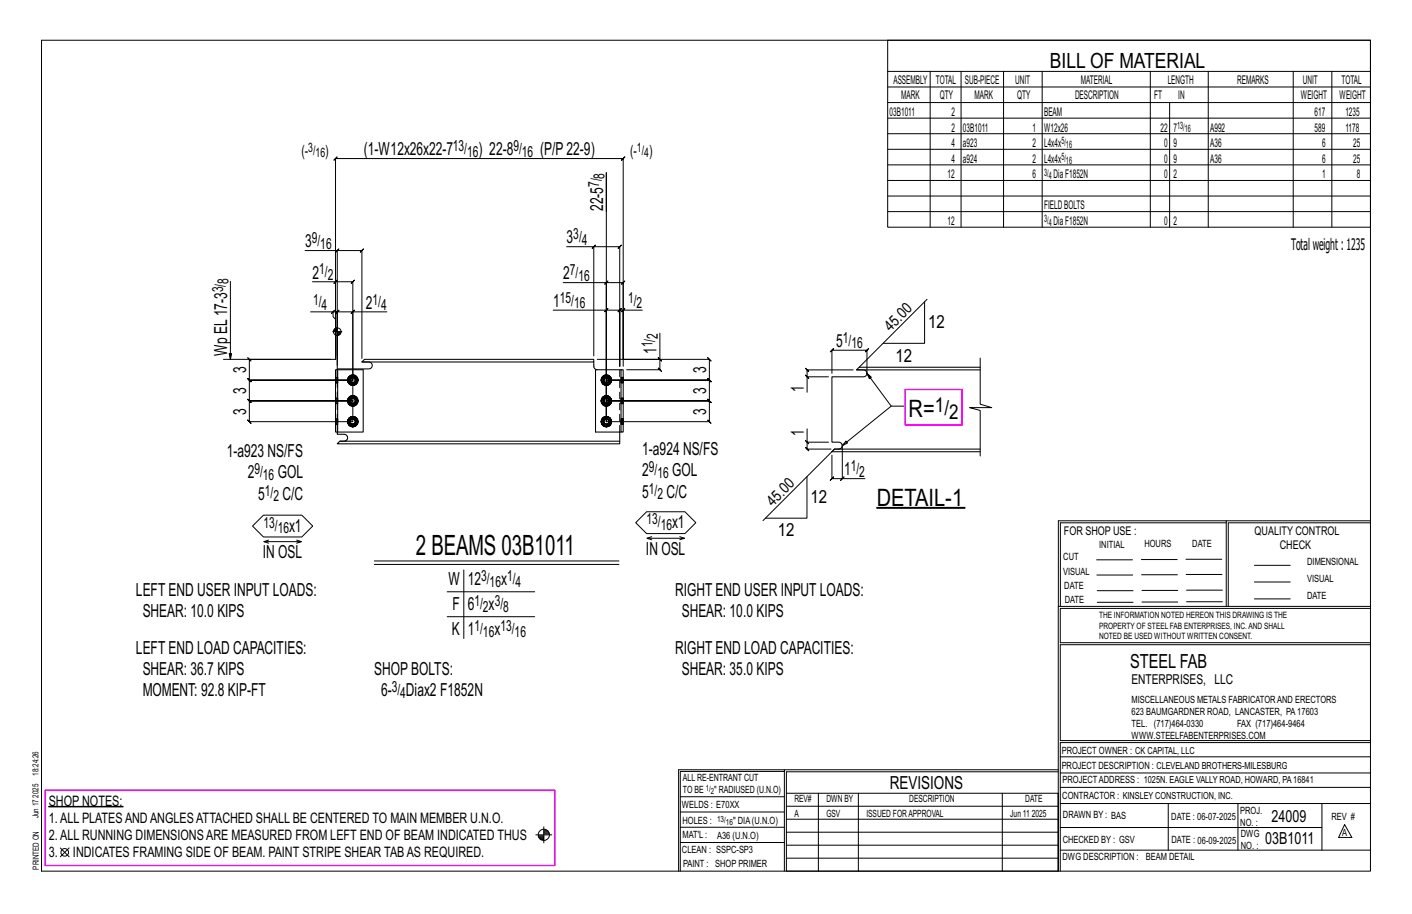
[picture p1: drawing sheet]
<svg xmlns="http://www.w3.org/2000/svg" width="432mm" height="279mm" viewBox="0 0 432 279" stroke-linecap="round" stroke-linejoin="round" font-family="sans-serif">
<path d="M268.1 155.1h27v.3h-27zM14.9 246.5h22.7v.2h-22.7z" fill="#000" stroke="#000" stroke-width=".31"/>
<g fill="none" stroke="#000" stroke-width=".31">
<path d="M12.7 12.3h406.4v254h-406.4zM271.5 12.3h147.6v57.2h-147.6zM271.5 21.8h147.6M271.5 26.6h147.6M271.5 31.4h147.6M271.5 36.1h147.6M284.5 21.8v47.7M293.9 21.8v47.7M306.9 21.8v47.7M318.7 21.8v47.7M351.8 21.8v47.7M357.7 31.4v38.1"/>
<path d="M369.5 21.8v47.7M395.5 21.8v47.7M407.3 21.8v47.7M271.5 40.9h147.6M271.5 45.6h147.6M271.5 50.4h147.6M271.5 55.2h147.6M271.5 59.9h147.6M93.3 76.6h9.8v35.1M103.1 76.6h7.6l-.5 .5 1-1-.5 .5v33M103.6 76.1l-1 1zM173.3 75.4h8.3v33.4"/>
<path d="M181.1 75.9l1-1zM181.6 75.4h7.9l-.5 .5 1-1-.5 .5v36.6M185.4 64.6v-11.8v76.1v-42.5h-13.2M271.5 64.7h147.6M70.5 86v23.9l-.4-1.8h.7l-.3 1.8M95.6 86.1h7v23.8v-12.3l-.7-.8v-1.5h-6.9M101.4 95.8l1-1zM101.9 95.3h1.2l-.5 .5 1-1-.5 .5v20.9M102.6 86.1h5.3l-.5 .5 1-1-.5 .5v42.8h-31.6l.5 .5-1-1 .5 .5v-6.3l.5 .5-1-1 .5 .5h31.6h-31.6l.5 .5-1-1 .5 .5v-6.4l.5 .5-1-1 1 1-1-1 .5 .5v-6.3l.5 .5-1-1 .5 .5h24.8M103.1 85.6l-1 1zM103.1 100v8.8M107.9 95.3l.5-.5-1 1z"/>
<path d="M107.9 95.3h-4.8l.5-.5-1 1 .5-.5v14.6M118.3 95.3h-10.4v20.9h-31.6h31.6M185.4 86.4l-.5 .5 1-1zM185.4 94.8l-.5 .5 1-1zM185.4 86.4h5.2l-.5 .5 1-1-.5 .5v23.5h26.3l-.5-.5 1 1-.5-.5v6.3l-.5-.5 1 1-.5-.5h-31.5h31.5l-.5-.5 1 1-.5-.5v6.4l-.5-.5 1 1-.5-.5h-31.5h31.5l-.5-.5 1 1-.5-.5v6.3l-.5-.5 1 1-.5-.5h-31.5v-34.1h-16.2M185.4 94.8h4.1l-.5 .5 1-1-.5 .5v17.2M190.6 94.8l.5-.5-1 1zM190.6 94.8h-1.1l.5-.5-1 1 .5-.5v17.2M196.4 94.8h-5.8v17.2M282.7 92.3v12.7h-12.7M283.5 91.5l-20.8 20.8M68.3 109.9h34.3v-61.4l-.5 .5 1-1-.5 .5h88l-.5 .5 1-1-.5 .5v61.4"/>
<path d="M101.7 101.4h2.8M102.1 100.9v.5M102.3 100.6v.8M102.5 100.4v1M102.7 100.3v1.1M102.9 100.2v1.2M103.3 101.4v1.1M103.6 101.4v1.1M103.8 101.4v1M104 101.4v.8M104.2 101.4v.5M106.4 116.2h.5"/>
<path d="M106.5 115.6l.5 .2-.1 .4M106.8 117.3l.5 .3M106.9 116.2l.1 .4-.5 .2M107 115.8l.2-.3-.4-.4a1.52 1.52 0 0 0 0 2.2l.4-.4-.2-.3M107.2 116.9l.3 .2-.2 .5 .6 .1M107.3 114.8l-.5 .3M107.5 117.1l.4 .1v.5l.6-.1M107.9 114.7l-.6 .1 .2 .5-.3 .2M107.9 115.2l.4 .1 .2-.5 .5 .3-.4 .4M108.3 115.3l.3 .2 .3 .7h.5l-.1 .6M108.5 114.8l-.6-.1v.5l-.4 .1M108.6 116.9l.4 .4-.5 .3-.2-.5-.4 .1"/>
<path d="M108.8 116.6l.5 .2-.3 .5M108.9 116.2l-.3 .7-.3 .2M109 115.1l.3 .5-.5 .2M109.3 115.6l.1 .6M183.9 116.2h.5M184 115.6l.5 .2-.1 .4M184.3 117.3l.5 .3M184.4 116.2l.1 .4-.5 .2M184.5 115.8l.2-.3-.4-.4a1.52 1.52 0 0 0 0 2.2l.4-.4-.2-.3M184.7 116.9l.3 .2-.2 .5 .6 .1M184.8 114.8l-.5 .3M185 117.1l.4 .1v.5l.6-.1"/>
<path d="M185.4 114.7l-.6 .1 .2 .5-.3 .2M185.4 115.2l.4 .1 .2-.5 .5 .3-.4 .4M185.8 115.3l.3 .2 .3 .7h.5l-.1 .6M186 114.8l-.6-.1v.5l-.4 .1M186.1 116.9l.4 .4-.5 .3-.2-.5-.4 .1M186.4 116.6l.4 .2-.3 .5M186.4 116.2l-.3 .7-.3 .2M186.5 115.1l.3 .5-.4 .2M186.8 115.6l.1 .6M201.3 109.4l1 1zM201.8 101.9v8h-19.2M201.8 109.9v3.1l-.5-.5 1 1-.5-.5h-10.2"/>
<path d="M246.3 114.7l1 1zM253.3 115.2h-6.5v4.7M254.4 114.1v-7l-.5 .5 1-1-.5 .5h10.7l-.5 .5 1-1-.5 .5v7l.8 1.7 .6-.5-1.4-1.2 7.4 10.1h4.3M260.9 113.1h-14.1l-.5-.5 1 1-.5-.5v2.1M299.8 109.5v14.1l3.5 1h-6.8l3.3 .9v13.9M106.4 128.9h.5M106.4 122.6h.5M106.5 128.3l.5 .2-.1 .4M106.5 122l.5 .2-.1 .4M106.8 130l.5 .3M106.8 123.6l.5 .4M106.9 128.9l.1 .4-.5 .2"/>
<path d="M106.9 122.6l.1 .3-.5 .2M107 128.5l.2-.3-.4-.4a1.52 1.52 0 0 0 0 2.2l.4-.4-.2-.3M107 122.2l.2-.4-.4-.3a1.52 1.52 0 0 0 0 2.1l.4-.3-.2-.4M107.2 129.6l.3 .2-.2 .5 .6 .1M107.2 123.3l.3 .2-.2 .5 .6 .1M107.3 127.5l-.5 .3M107.3 121.1l-.5 .4M107.5 129.8l.4 .1v.5l.6-.1M107.5 123.5l.4 .1v.5l.6-.1M107.9 127.4l-.6 .1 .2 .5-.3 .2M107.9 127.9l.4 .1 .2-.5 .5 .3-.4 .4M107.9 121l-.6 .1 .2 .5-.3 .2"/>
<path d="M107.9 121.5l.4 .1 .2-.5 .5 .4-.4 .3M108.3 128l.3 .2 .3 .7h.5l-.1 .6M108.3 121.6l.3 .2 .3 .8h.5l-.1 .5M108.5 127.5l-.6-.1v.5l-.4 .1M108.5 121.1l-.6-.1v.5l-.4 .1M108.6 129.6l.4 .4-.5 .3-.2-.5-.4 .1M108.6 123.3l.4 .3-.5 .4-.2-.5-.4 .1M108.8 129.3l.5 .2-.3 .5M108.8 122.9l.5 .2-.3 .5M108.9 128.9l-.3 .7-.3 .2M108.9 122.6l-.3 .7-.3 .2M109 127.8l.3 .5-.5 .2"/>
<path d="M109 121.5l.3 .5-.5 .2M109.3 128.3l.1 .6M109.3 122l.1 .6M183.9 128.9h.5M183.9 122.6h.5M184 122l.5 .2-.1 .4M184 128.3l.5 .2-.1 .4M184.3 123.6l.5 .4M184.3 130l.5 .3M184.4 122.6l.1 .3-.5 .2M184.4 128.9l.1 .4-.5 .2M184.5 122.2l.2-.4-.4-.3a1.52 1.52 0 0 0 0 2.1l.4-.3-.2-.4"/>
<path d="M184.5 128.5l.2-.3-.4-.4a1.52 1.52 0 0 0 0 2.2l.4-.4-.2-.3M184.7 123.3l.3 .2-.2 .5 .6 .1M184.7 129.6l.3 .2-.2 .5 .6 .1M184.8 121.1l-.5 .4M184.8 127.5l-.5 .3M185 123.5l.4 .1v.5l.6-.1M185 129.8l.4 .1v.5l.6-.1M185.4 121l-.6 .1 .2 .5-.3 .2M185.4 121.5l.4 .1 .2-.5 .5 .4-.4 .3M185.4 127.4l-.6 .1 .2 .5-.3 .2M185.4 127.9l.4 .1 .2-.5 .5 .3-.4 .4M185.8 121.6l.3 .2 .3 .8h.5l-.1 .5"/>
<path d="M185.8 128l.3 .2 .3 .7h.5l-.1 .6M186 121.1l-.6-.1v.5l-.4 .1M186 127.5l-.6-.1v.5l-.4 .1M186.1 123.3l.4 .3-.5 .4-.2-.5-.4 .1M186.1 129.6l.4 .4-.5 .3-.2-.5-.4 .1M186.4 122.9l.4 .2-.3 .5M186.4 129.3l.4 .2-.3 .5M186.4 122.6l-.3 .7-.3 .2M186.4 128.9l-.3 .7-.3 .2M186.5 121.5l.3 .5-.4 .2M186.5 127.8l.3 .5-.4 .2M186.8 122l.1 .6"/>
<path d="M186.8 128.3l.1 .6M246.3 134.7l1 1zM246.8 131.1v4.1h6.5M246.8 135.2v2.1l-.5-.5 1 1-.5-.5h7.3M254.4 139.1v7.2l-.5 .5 1-1-.5 .5h3.2M255.2 137.3l-21.9 21.8M258.7 134.8l.5 .6-1.6 .8zM272.5 124.2l-14.9 12v10.1h6.9M194.4 159.8l3.3-3.4h11.8l3.3 3.4-3.3 3.3h-11.8zM246.8 145.7v12.7h-12.7M257.6 146.3l.5-.5-1 1zM375 159.8h-50.7v25.6"/>
<path d="M375 159.2h-51.3l-.1 107.1M419.1 159.2h-44.1v26.2M419.1 159.8h-43.5v25.6M77.2 160.8l3.4-3.3h11.7l3.3 3.3-3.3 3.3h-11.7zM80.7 165.6h11.4l-1.4 .5M82.1 165.1l-1.4 .5 1.4 .5M90.7 165.1l1.4 .5M114.5 171.5h74.8M114.5 172.5h74.8M141.8 174.2v21M197.9 164.5h11.4l-1.4 .5M199.3 164.1l-1.4 .4 1.4 .5"/>
<path d="M207.9 164.1l1.4 .4M335.4 171.1h10.9M335.4 175.8h11M349 171h11M349.1 175.7h11M362.7 171h10.9M362.7 175.6h11M383.6 172.8h11M383.6 177.9h11M136.8 180.9h26.7M136.8 188.5h26.7M323.7 185.4h95.4"/>
<path d="M335.5 184.1h11M335.5 180.6h11M349.2 184h11M349.2 180.5h11M362.9 180.4h10.9M362.9 184h10.9M383.6 183.1h11M419.1 186h-94.9v10.5h94.9M419.1 197.1h-94.9v29.3h94.9v.6h-94.9v39.3M239.9 235.8h-31.9v30.5M239.9 235.3h-32.4v31M323.6 235.3h-83.7v31"/>
<path d="M323.6 235.9h-83.1v6.6M324.2 236.3h94.9M324.2 231.4h94.9M18.4 259.2l2.7 2.7M21.1 259.2l-2.7 2.7M163.8 255.2h5M164.6 255.5h1.7M164.7 255.8h1.6M164.8 256.1h1.5M165 256.4h1.3M165.4 256.6h.9M166.3 252.8v4.9"/>
<path d="M166.3 254.1h1.3M166.3 253.8h.9M166.3 254.6h1.6M166.3 254.3h1.5M166.3 254.9h1.7M208 252.9h31.9M208 257.5h31.9M208 243.6h31.9M208 248.2h31.9M240.5 242.5h83.1v23.8h-83.1zM240.5 258.4h83.1M240.5 254.4h83.1"/>
<path d="M240.5 250.4h83.1M240.5 246.5h83.1M250.3 242.5v23.8M262.5 242.5v23.8M306.5 242.5v23.8M324.2 253h80.1M324.2 245.6h94.9M324.2 259.9h94.9M324.2 240.7h94.9M357.3 245.6v14.3M378.6 245.6v14.3M404.3 245.6v14.3"/>
<path d="M411.2 252.1l2.2 3.9h-4zM240.5 262.3h83.1"/>
<circle cx="103.1" cy="101.4" r="1.16"/>
<circle cx="166.3" cy="255.2" r="1.71"/>
<circle cx="19.8" cy="260.6" r="1.17"/>
</g>
<path d="M276.8 119.1h17.4v10.8h-17.4zM13.8 241.6h155.8v23h-155.8z" fill="none" stroke="#f0f" stroke-width=".5"/>
<g fill="none" stroke="#000" stroke-width=".32">
<path d="M102.6 113h.7v19.1h-.7zM103.3 113h7.8v19.1h-7.8M110.7 110.7h2.1a1.06 1.06 0 0 1 1 1 1.06 1.06 0 0 1-1 1.1h-9.7v.2M111.5 109.9h70.1v.8h-70.9zM181.6 110.7v1.4a1.02 1.02 0 0 0 1 .9M189.9 113h.7v19.1h-.7zM189.9 113h-7.8v19.1h7.8M261.9 113.1h2.2a1.06 1.06 0 0 1 1 1 1.06 1.06 0 0 1-1 1.1h-9.7v20h2.1a1.06 1.06 0 0 1 1.1 1 1.06 1.06 0 0 1-1.1 1.1h-1.3M299.8 112.3h-37.1l-.8 .8h37.9M103.1 132.1v.7h2.1a1.06 1.06 0 0 1 1.1 1 1.06 1.06 0 0 1-1 1.1h-1.4M103.9 134.9h85.6v.8h-86.4zM189.5 132.1v2.8"/>
<path d="M299.8 137.3h-44.6l-.8 .8h45.4"/>
</g>
<g fill="none" stroke="#000" stroke-width=".31" stroke-dasharray="2 1.4">
<path d="M102.6 117l.7 .1zM102.6 117v-.2M102.6 116.5v.3h.7v.2M102.6 116.2v-.3h.7v.3M102.6 115.9v-.3h.7v.3M102.6 115.6v-.2h.7v.2M102.6 115.4h.7M103.1 113v19.1M103.3 116.5v-.3h-.7v.3h.7v.3M106.3 116.2l.1 .6zM106.4 116.2l.1 .6zM106.4 116.2l.7-1.3-.7 1.3 .7 1.3-.7-1.3h.5"/>
<path d="M106.4 115.6l-.1 .6zM106.4 116.8l.4 .5zM106.5 116.8l.5-.2-.1-.4M106.5 115.6l.5 .2-.1 .4M106.8 115.1l-.4 .5zM106.8 117.3l.5 .4zM106.8 115.1l.5-.4zM106.8 117.3l.5 .3zM106.8 117.3l.5 .3M106.8 115.1l.5-.3zM106.8 115.1l.5-.3M107 116.6l.5 .5"/>
<path d="M107 115.8l.5-.5M107.1 116.2l.1 .4zM107.1 117.5h1.6zM107.1 114.9h1.6zM107.2 115.5l-.4-.4-.4 1.1 .1-.6v1.2l.3 .5-.3-.5 .3 .5 .4-.4M107.2 115.8l-.1 .4zM107.2 116.6l.3 .3zM107.2 115.8l.3-.3zM107.3 117.7l.6 .1zM107.3 114.7l.6-.1zM107.5 117.1l.4 .1v.5l-.6-.1 .6 .1-.6-.1zM107.5 116.9l.4 .1z"/>
<path d="M107.5 115.5l.4-.1zM107.9 114.7l-.6 .1 .6-.1-.6 .1 .2 .5 .4-.1M107.9 117.8l.6-.1zM107.9 117.7l.6-.1zM107.9 117.7l.6-.1M107.9 117.2l.4-.1 .2 .5M107.9 117l.4-.1zM107.9 115.4l.4 .1zM107.9 114.7l.6 .1-.6-.1 .6 .1-.2 .5-.4-.1zM107.9 114.6l.6 .1zM108.3 117.1l.3-.2M108.3 116.9l.3-.3z"/>
<path d="M108.3 115.5l.3 .3zM108.3 115.3l.3 .2M108.5 117.6l.5-.3zM108.5 117.6l.5-.3M108.5 114.8l.5 .3zM108.5 114.8l.5 .3M108.5 117.7l.5-.4zM108.5 114.7l.5 .4zM108.6 115.8l.1 .4zM108.7 114.9l.7 1.3zM108.7 116.2l-.1 .4zM108.8 116.6l.5 .2-.3 .5"/>
<path d="M108.8 115.8l.5-.2-.3-.5M109 117.3l-.4-.4 .3-.7M109 115.1l-.4 .4 .3 .7h.5l-.1 .6M109 115.1l.4 .5zM109.3 115.6l.1 .6zM109.3 115.6l.1 .6M109.4 116.8l-.4 .5zM109.4 115.6l.1 .6zM109.4 116.2l-.7 1.3zM109.5 116.2l-.1 .6zM183.8 116.2l.1 .6zM183.9 116.2l.1 .6z"/>
<path d="M183.9 116.2l.8-1.3-.8 1.3 .8 1.3-.8-1.3h.5M183.9 115.6l-.1 .6zM183.9 116.8l.4 .5zM184 116.8l.5-.2-.1-.4M184 115.6l.5 .2-.1 .4M184.3 115.1l-.4 .5zM184.3 117.3l.5 .4zM184.3 115.1l.5-.4zM184.3 117.3l.5 .3zM184.3 117.3l.5 .3M184.3 115.1l.5-.3zM184.3 115.1l.5-.3"/>
<path d="M184.5 116.6l.5 .5M184.5 115.8l.5-.5M184.6 116.2l.1 .4zM184.7 117.5h1.5zM184.7 114.9h1.5zM184.7 115.5l-.4-.4-.4 1.1 .1-.6v1.2l.3 .5-.3-.5 .3 .5 .4-.4M184.7 115.8l-.1 .4zM184.7 116.6l.3 .3zM184.7 115.8l.3-.3zM184.8 117.7l.6 .1zM184.8 114.7l.6-.1zM185 117.1l.4 .1v.5l-.6-.1 .6 .1-.6-.1z"/>
<path d="M185 116.9l.4 .1zM185 115.5l.4-.1zM185.4 114.7l-.6 .1 .6-.1-.6 .1 .2 .5 .4-.1M185.4 117.8l.6-.1zM185.4 117.7l.6-.1zM185.4 117.7l.6-.1M185.4 117.2l.4-.1 .2 .5M185.4 117l.4-.1zM185.4 115.4l.4 .1zM185.4 114.7l.6 .1-.6-.1 .6 .1-.2 .5-.4-.1zM185.4 114.6l.6 .1zM185.8 117.1l.3-.2"/>
<path d="M185.8 116.9l.3-.3zM185.8 115.5l.3 .3zM185.8 115.3l.3 .2M186 117.6l.5-.3zM186 117.6l.5-.3M186 114.8l.5 .3zM186 114.8l.5 .3M186 117.7l.5-.4zM186 114.7l.5 .4zM186.1 115.8l.1 .4zM186.2 114.9l.7 1.3zM186.2 116.2l-.1 .4z"/>
<path d="M186.4 116.6l.4 .2-.3 .5M186.4 115.8l.4-.2-.3-.5M186.5 117.3l-.4-.4 .3-.7M186.5 115.1l-.4 .4 .3 .7h.5l-.1 .6M186.5 115.1l.4 .5zM186.8 115.6l.1 .6zM186.8 115.6l.1 .6M186.9 116.8l-.4 .5zM186.9 115.6l.1 .6zM186.9 116.2l-.7 1.3zM187 116.2l-.1 .6zM189.9 115.3l.7 .1z"/>
<path d="M189.9 115.9v.3h.7v-.3h-.7v-.3M190.6 115.4v.2M190.6 115.9v-.3h-.7v-.2M190.6 116.2v.3h-.7v-.3M190.6 116.5v.3h-.7v-.3M190.6 116.8v.2h-.7v-.2M190.6 117h-.7M102.6 129.7l.7 .1zM102.6 129.7v-.2M102.6 129.2v.3h.7v.2M102.6 128.9v-.3h.7v.3M102.6 128.6v-.3h.7v.3"/>
<path d="M102.6 128.3v-.2h.7v.2M102.6 128.1h.7M102.6 123.3l.7 .1zM102.6 123.3v-.1M102.6 122.9v.3h.7v.1M102.6 122.6v-.4h.7v.4M102.6 122.2v-.3h.7v.3M102.6 121.9v-.1h.7v.1M102.6 121.8h.7M103.3 129.2v-.3h-.7v.3h.7v.3M103.3 122.9v-.3h-.7v.3h.7v.3M106.3 128.9l.1 .6z"/>
<path d="M106.3 122.6l.1 .6zM106.4 128.9l.1 .6zM106.4 128.9l.7-1.3-.7 1.3 .7 1.3-.7-1.3h.5M106.4 122.6l.1 .5zM106.4 122.6l.7-1.4-.7 1.4 .7 1.3-.7-1.3h.5M106.4 128.3l-.1 .6zM106.4 129.5l.4 .5zM106.4 121.9l-.1 .7zM106.4 123.2l.4 .5zM106.5 129.5l.5-.2-.1-.4M106.5 128.3l.5 .2-.1 .4M106.5 123.1l.5-.2-.1-.3"/>
<path d="M106.5 122l.5 .2-.1 .4M106.8 127.8l-.4 .5zM106.8 130l.5 .4zM106.8 127.8l.5-.4zM106.8 121.4l-.4 .5zM106.8 123.7l.5 .3zM106.8 121.4l.5-.3zM106.8 130l.5 .3zM106.8 130l.5 .3M106.8 127.8l.5-.3zM106.8 127.8l.5-.3M106.8 123.6l.5 .4z"/>
<path d="M106.8 123.6l.5 .4M106.8 121.5l.5-.4zM106.8 121.5l.5-.4M107 129.3l.5 .5M107 128.5l.5-.5M107 122.9l.5 .6M107 122.2l.5-.6M107.1 128.9l.1 .4zM107.1 122.6l.1 .3zM107.1 130.2h1.6zM107.1 127.6h1.6zM107.1 123.9h1.6z"/>
<path d="M107.1 121.2h1.6zM107.2 128.2l-.4-.4-.4 1.1 .1-.6v1.2l.3 .5-.3-.5 .3 .5 .4-.4M107.2 121.8l-.4-.3-.4 1.1 .1-.6v1.1l.3 .5-.3-.5 .3 .5 .4-.3M107.2 128.5l-.1 .4zM107.2 129.3l.3 .3zM107.2 128.5l.3-.3zM107.2 122.2l-.1 .4zM107.2 122.9l.3 .3zM107.2 122.2l.3-.3zM107.3 130.4l.6 .1zM107.3 127.4l.6-.1zM107.3 124l.6 .1z"/>
<path d="M107.3 121.1l.6-.1zM107.5 129.8l.4 .1v.5l-.6-.1 .6 .1-.6-.1zM107.5 129.6l.4 .1zM107.5 128.2l.4-.1zM107.5 123.5l.4 .1v.5l-.6-.1 .6 .1-.6-.1zM107.5 123.2l.4 .1zM107.5 121.9l.4-.1zM107.9 127.4l-.6 .1 .6-.1-.6 .1 .2 .5 .4-.1M107.9 130.5l.6-.1zM107.9 130.4l.6-.1zM107.9 130.4l.6-.1M107.9 129.9l.4-.1 .2 .5"/>
<path d="M107.9 129.7l.4-.1zM107.9 128.1l.4 .1zM107.9 127.4l.6 .1-.6-.1 .6 .1-.2 .5-.4-.1zM107.9 127.3l.6 .1zM107.9 121l-.6 .1 .6-.1-.6 .1 .2 .5 .4-.1M107.9 124.1l.6-.1zM107.9 124.1l.6-.1M107.9 123.6l.4-.1 .2 .5M107.9 123.3l.4-.1zM107.9 121.8l.4 .1zM107.9 121l.6 .1-.6-.1 .6 .1-.2 .5-.4-.1zM107.9 121l.6 .1z"/>
<path d="M108.3 129.8l.3-.2M108.3 129.6l.3-.3zM108.3 128.2l.3 .3zM108.3 128l.3 .2M108.3 123.5l.3-.2M108.3 123.2l.3-.3zM108.3 121.9l.3 .3zM108.3 121.6l.3 .2M108.5 130.3l.5-.3zM108.5 130.3l.5-.3M108.5 127.5l.5 .3zM108.5 127.5l.5 .3"/>
<path d="M108.5 124l.5-.4zM108.5 124l.5-.4M108.5 121.1l.5 .4zM108.5 121.1l.5 .4M108.5 130.4l.5-.4zM108.5 127.4l.5 .4zM108.5 124l.5-.3zM108.5 121.1l.5 .3zM108.6 128.5l.1 .4zM108.6 122.2l.1 .4zM108.7 127.6l.7 1.3zM108.7 121.2l.7 1.4z"/>
<path d="M108.7 128.9l-.1 .4zM108.7 122.6l-.1 .3zM108.8 129.3l.5 .2-.3 .5M108.8 128.5l.5-.2-.3-.5M108.8 122.9l.5 .2-.3 .5M108.8 122.2l.5-.2-.3-.5M109 130l-.4-.4 .3-.7M109 127.8l-.4 .4 .3 .7h.5l-.1 .6M109 123.6l-.4-.3 .3-.7M109 121.5l-.4 .3 .3 .8h.5l-.1 .5M109 127.8l.4 .5zM109 121.4l.4 .5z"/>
<path d="M109.3 128.3l.1 .6zM109.3 128.3l.1 .6M109.3 122l.1 .6zM109.3 122l.1 .6M109.4 129.5l-.4 .5zM109.4 128.3l.1 .6zM109.4 123.2l-.4 .5zM109.4 121.9l.1 .7zM109.4 128.9l-.7 1.3zM109.4 122.6l-.7 1.3zM109.5 128.9l-.1 .6zM109.5 122.6l-.1 .6z"/>
<path d="M183.8 122.6l.1 .6zM183.8 128.9l.1 .6zM183.9 122.6l.1 .5zM183.9 122.6l.8-1.4-.8 1.4 .8 1.3-.8-1.3h.5M183.9 128.9l.1 .6zM183.9 128.9l.8-1.3-.8 1.3 .8 1.3-.8-1.3h.5M183.9 121.9l-.1 .7zM183.9 123.2l.4 .5zM183.9 128.3l-.1 .6zM183.9 129.5l.4 .5zM184 123.1l.5-.2-.1-.3M184 122l.5 .2-.1 .4"/>
<path d="M184 129.5l.5-.2-.1-.4M184 128.3l.5 .2-.1 .4M184.3 121.4l-.4 .5zM184.3 123.7l.5 .3zM184.3 121.4l.5-.3zM184.3 127.8l-.4 .5zM184.3 130l.5 .4zM184.3 127.8l.5-.4zM184.3 123.6l.5 .4zM184.3 123.6l.5 .4M184.3 121.5l.5-.4zM184.3 121.5l.5-.4"/>
<path d="M184.3 130l.5 .3zM184.3 130l.5 .3M184.3 127.8l.5-.3zM184.3 127.8l.5-.3M184.5 122.9l.5 .6M184.5 122.2l.5-.6M184.5 129.3l.5 .5M184.5 128.5l.5-.5M184.6 122.6l.1 .3zM184.6 128.9l.1 .4zM184.7 123.9h1.5zM184.7 121.2h1.5z"/>
<path d="M184.7 130.2h1.5zM184.7 127.6h1.5zM184.7 121.8l-.4-.3-.4 1.1 .1-.6v1.1l.3 .5-.3-.5 .3 .5 .4-.3M184.7 128.2l-.4-.4-.4 1.1 .1-.6v1.2l.3 .5-.3-.5 .3 .5 .4-.4M184.7 122.2l-.1 .4zM184.7 122.9l.3 .3zM184.7 122.2l.3-.3zM184.7 128.5l-.1 .4zM184.7 129.3l.3 .3zM184.7 128.5l.3-.3zM184.8 124l.6 .1zM184.8 121.1l.6-.1z"/>
<path d="M184.8 130.4l.6 .1zM184.8 127.4l.6-.1zM185 123.5l.4 .1v.5l-.6-.1 .6 .1-.6-.1zM185 123.2l.4 .1zM185 121.9l.4-.1zM185 129.8l.4 .1v.5l-.6-.1 .6 .1-.6-.1zM185 129.6l.4 .1zM185 128.2l.4-.1zM185.4 121l-.6 .1 .6-.1-.6 .1 .2 .5 .4-.1M185.4 124.1l.6-.1zM185.4 124.1l.6-.1M185.4 123.6l.4-.1 .2 .5"/>
<path d="M185.4 123.3l.4-.1zM185.4 121.8l.4 .1zM185.4 121l.6 .1-.6-.1 .6 .1-.2 .5-.4-.1zM185.4 121l.6 .1zM185.4 127.4l-.6 .1 .6-.1-.6 .1 .2 .5 .4-.1M185.4 130.5l.6-.1zM185.4 130.4l.6-.1zM185.4 130.4l.6-.1M185.4 129.9l.4-.1 .2 .5M185.4 129.7l.4-.1zM185.4 128.1l.4 .1zM185.4 127.4l.6 .1-.6-.1 .6 .1-.2 .5-.4-.1z"/>
<path d="M185.4 127.3l.6 .1zM185.8 123.5l.3-.2M185.8 123.2l.3-.3zM185.8 121.9l.3 .3zM185.8 121.6l.3 .2M185.8 129.8l.3-.2M185.8 129.6l.3-.3zM185.8 128.2l.3 .3zM185.8 128l.3 .2M186 124l.5-.4zM186 124l.5-.4M186 121.1l.5 .4z"/>
<path d="M186 121.1l.5 .4M186 130.3l.5-.3zM186 130.3l.5-.3M186 127.5l.5 .3zM186 127.5l.5 .3M186 124l.5-.3zM186 121.1l.5 .3zM186 130.4l.5-.4zM186 127.4l.5 .4zM186.1 122.2l.1 .4zM186.1 128.5l.1 .4zM186.2 121.2l.7 1.4z"/>
<path d="M186.2 127.6l.7 1.3zM186.2 122.6l-.1 .3zM186.2 128.9l-.1 .4zM186.4 122.9l.4 .2-.3 .5M186.4 122.2l.4-.2-.3-.5M186.4 129.3l.4 .2-.3 .5M186.4 128.5l.4-.2-.3-.5M186.5 123.6l-.4-.3 .3-.7M186.5 121.5l-.4 .3 .3 .8h.5l-.1 .5M186.5 130l-.4-.4 .3-.7M186.5 127.8l-.4 .4 .3 .7h.5l-.1 .6M186.5 121.4l.4 .5z"/>
<path d="M186.5 127.8l.4 .5zM186.8 122l.1 .6zM186.8 122l.1 .6M186.8 128.3l.1 .6zM186.8 128.3l.1 .6M186.9 123.2l-.4 .5zM186.9 121.9l.1 .7zM186.9 129.5l-.4 .5zM186.9 128.3l.1 .6zM186.9 122.6l-.7 1.3zM186.9 128.9l-.7 1.3zM187 122.6l-.1 .6z"/>
<path d="M187 128.9l-.1 .6zM189.5 132.1v-19.1M189.9 121.7l.7 .1zM189.9 122.2v.4h.7v-.4h-.7v-.3M189.9 128l.7 .1zM189.9 128.6v.3h.7v-.3h-.7v-.3M190.6 121.8v.1M190.6 122.2v-.3h-.7v-.1M190.6 122.6v.3h-.7v-.3M190.6 122.9v.3h-.7v-.3M190.6 123.2v.1h-.7v-.1M190.6 123.3h-.7"/>
<path d="M190.6 128.1v.2M190.6 128.6v-.3h-.7v-.2M190.6 128.9v.3h-.7v-.3M190.6 129.2v.3h-.7v-.3M190.6 129.5v.2h-.7v-.2M190.6 129.7h-.7"/>
</g>
<text font-size="8.6" x="127.2" y="169.5">2 BEAMS 03B1011</text>
<g font-size="7.3">
<text x="277.9" y="127.5">R=</text>
<text x="268.1" y="154.7">DETAIL-1</text>
</g>
<text font-size="6.4" x="321.1" y="20.7">BILL OF MATERIAL</text>
<g font-size="6.2">
<text x="285.9" y="125.9">1/</text>
<text x="290.3" y="128.1">2</text>
</g>
<text font-size="5.9" x="345.6" y="204.1">STEEL FAB</text>
<g font-size="5.5">
<text x="111.2" y="47.5">(1-W12x26x22-7</text>
<text x="146.3" y="47.5">) 22-8</text>
<text x="165.1" y="47.5">(P/P22-9)</text>
<text x="184.4" y="64.6" transform="rotate(-90 184.4 64.6)">22-5</text>
<text x="93.3" y="75.6">3</text>
<text x="173.3" y="74.4">3</text>
<text x="95.6" y="85.1">2</text>
<text x="172.2" y="85.4">2</text>
<text x="111.9" y="94.3">2</text>
<text x="169.2" y="93.8">1</text>
<text x="283.8" y="100.4">12</text>
<text x="255.7" y="106.1">5</text>
<text x="69.5" y="108.8" transform="rotate(-90 69.5 108.8)">Wp EL17-3</text>
<text x="200.8" y="108.3" transform="rotate(-90 200.8 108.3)">1</text>
<text x="273.8" y="110.5">12</text>
<text x="75.3" y="114.1" transform="rotate(-90 75.3 114.1)">3</text>
<text x="215.9" y="114.1" transform="rotate(-90 215.9 114.1)">3</text>
<text x="245.8" y="119.9" transform="rotate(-90 245.8 119.9)">1</text>
<text x="75.3" y="120.4" transform="rotate(-90 75.3 120.4)">3</text>
<text x="215.9" y="120.4" transform="rotate(-90 215.9 120.4)">3</text>
<text x="75.3" y="126.8" transform="rotate(-90 75.3 126.8)">3</text>
<text x="215.9" y="126.8" transform="rotate(-90 215.9 126.8)">3</text>
<text x="245.8" y="133.1" transform="rotate(-90 245.8 133.1)">1</text>
<text x="69.3" y="139.7">1-a923 NS/FS</text>
<text x="196.4" y="139.1">1-a924 NS/FS</text>
<text x="75.7" y="146.3">2</text>
<text x="84.9" y="146.3">GOL</text>
<text x="196.4" y="145.7">2</text>
<text x="205.6" y="145.7">GOL</text>
<text x="258.1" y="145.3">1</text>
<text x="78.9" y="152.8">5</text>
<text x="86.4" y="152.8">C/C</text>
<text x="196.4" y="152.2">5</text>
<text x="203.8" y="152.2">C/C</text>
<text x="247.8" y="153.8">12</text>
<text x="205.6" y="161.6">x1</text>
<text x="88.4" y="162.6">x1</text>
<text x="237.9" y="164">12</text>
<text x="80.4" y="170.6">IN OSL</text>
<text x="197.6" y="169.6">IN OSL</text>
<text x="137.2" y="179">W</text>
<text x="143" y="179">12</text>
<text x="153.2" y="179">x</text>
<text x="41.6" y="182.2">LEFT END USER INPUT LOADS:</text>
<text x="206.4" y="182.2">RIGHT END USER INPUT LOADS:</text>
<text x="43.6" y="188.7">SHEAR: 10.0 KIPS</text>
<text x="138.4" y="186.6">F</text>
<text x="143" y="186.6">6</text>
<text x="149.4" y="186.6">x</text>
<text x="208.5" y="188.7">SHEAR: 10.0 KIPS</text>
<text x="138.2" y="194.2">K</text>
<text x="143" y="194.2">1</text>
<text x="151.2" y="194.2">x</text>
<text x="41.6" y="199.8">LEFT END LOAD CAPACITIES:</text>
<text x="206.4" y="199.8">RIGHT END LOAD CAPACITIES:</text>
<text x="43.6" y="206.4">SHEAR: 36.7 KIPS</text>
<text x="114.5" y="206.3">SHOPBOLTS:</text>
<text x="208.5" y="206.4">SHEAR: 35.0 KIPS</text>
<text x="43.6" y="212.9">MOMENT: 92.8 KIP-FT</text>
<text x="116.5" y="212.8">6-</text>
<text x="124.1" y="212.8">Diax2 F1852N</text>
<text x="272.2" y="241.1">REVISIONS</text>
</g>
<g font-size="5.1">
<text x="388.9" y="251.3">24009</text>
<text x="386.9" y="258.1">03B1011</text>
</g>
<text font-size="4.9" x="394.8" y="76.4">Totalweight : 1235</text>
<g font-size="4.7">
<text x="92.2" y="47.6">(-</text>
<text x="99.4" y="47.6">)</text>
<text x="138.5" y="46.2">13/</text>
<text x="142.9" y="47.9">16</text>
<text x="157" y="46.2">9/</text>
<text x="159.6" y="47.9">16</text>
<text x="192.7" y="47.6">(-</text>
<text x="198.5" y="47.6">)</text>
<text x="183.2" y="57.2" transform="rotate(-90 183.2 57.2)">7/</text>
<text x="184.8" y="54.6" transform="rotate(-90 184.8 54.6)">8</text>
<text x="95.3" y="74.4">9/</text>
<text x="98" y="76">16</text>
<text x="175.3" y="73.2">3/</text>
<text x="177.9" y="74.8">4</text>
<text x="97.6" y="83.9">1/</text>
<text x="68.2" y="89.3" transform="rotate(-90 68.2 89.3)">3/</text>
<text x="69.9" y="86.7" transform="rotate(-90 69.9 86.7)">8</text>
<text x="100.2" y="85.6">2</text>
<text x="174.3" y="84.2">7/</text>
<text x="176.9" y="85.8">16</text>
<text x="95.7" y="93.1">1/</text>
<text x="98.3" y="94.8">4</text>
<text x="113.9" y="93.1">1/</text>
<text x="116.5" y="94.8">4</text>
<text x="171.2" y="92.6">15/</text>
<text x="175.6" y="94.2">16</text>
<text x="192.1" y="92.6">1/</text>
<text x="194.7" y="94.2">2</text>
<text x="272.3" y="101.5" transform="rotate(-45 272.3 101.5)">45.0</text>
<text x="199.6" y="106.2" transform="rotate(-90 199.6 106.2)">1/</text>
<text x="201.2" y="103.6" transform="rotate(-90 201.2 103.6)">2</text>
<text x="257.7" y="104.8">1/</text>
<text x="260.4" y="106.5">16</text>
<text x="77.8" y="145">9/</text>
<text x="80.4" y="146.7">16</text>
<text x="198.4" y="144.4">9/</text>
<text x="201" y="146.1">16</text>
<text x="260.2" y="144.1">1/</text>
<text x="262.8" y="145.7">2</text>
<text x="81" y="151.5">1/</text>
<text x="83.6" y="153.2">2</text>
<text x="198.4" y="150.9">1/</text>
<text x="201" y="152.6">2</text>
<text x="236.4" y="154.9" transform="rotate(-45 236.4 154.9)">45.0</text>
<text x="80.6" y="161.3">13/</text>
<text x="197.7" y="160.3">13/</text>
<text x="202.1" y="162">16</text>
<text x="84.9" y="163">16</text>
<text x="147.1" y="177.7">3/</text>
<text x="149.7" y="179.4">16</text>
<text x="155.1" y="177.7">1/</text>
<text x="157.7" y="179.4">4</text>
<text x="145.1" y="185.3">1/</text>
<text x="151.3" y="185.3">3/</text>
<text x="147.7" y="187">2</text>
<text x="153.9" y="187">8</text>
<text x="145.1" y="193">1/</text>
<text x="147.7" y="194.6">16</text>
<text x="153" y="193">13/</text>
<text x="157.4" y="194.6">16</text>
<text x="119.8" y="211.6">3/</text>
<text x="122.4" y="213.3">4</text>
</g>
<g font-size="4.4">
<text x="14.9" y="251.5">1.ALL PLATESANDANGLESATTACHED SHALL BE CENTERED TO MAIN MEMBER U.N.O.</text>
<text x="14.9" y="246.3">SHOP NOTES:</text>
<text x="14.9" y="256.7">2.ALL RUNNING DIMENSIONSARE MEASURED FROM LEFT END OF BEAM INDICATED THUS</text>
<text x="14.9" y="262">3.</text>
<text x="22.3" y="262">INDICATES FRAMING SIDE OF BEAM. PAINT STRIPE SHEAR TABAS REQUIRED.</text>
</g>
<text font-size="4.2" x="346" y="209.1">ENTERPRISES, LLC</text>
<g font-size="4">
<text x="94.3" y="46.6">3/</text>
<text x="96.5" y="48">16</text>
<text x="194.8" y="46.6">1/</text>
<text x="197" y="48">4</text>
</g>
<g font-size="3.7">
<text x="273.2" y="25.6">ASSEMBLY</text>
<text x="286.2" y="25.6">TOTAL</text>
<text x="295.1" y="25.6">SUB-PIECE</text>
<text x="310.4" y="25.6">UNIT</text>
<text x="330.5" y="25.6">MATERIAL</text>
<text x="357.1" y="25.6">LENGTH</text>
<text x="378.3" y="25.6">REMARKS</text>
<text x="398.4" y="25.6">UNIT</text>
<text x="410.2" y="25.6">TOTAL</text>
<text x="272.1" y="35.5">03B1011</text>
<text x="275.6" y="30.4">MARK</text>
<text x="287.4" y="30.4">QTY</text>
<text x="290.9" y="35.5">2</text>
<text x="298" y="30.4">MARK</text>
<text x="311" y="30.4">QTY</text>
<text x="319.3" y="35.5">BEAM</text>
<text x="328.7" y="30.4">DESCRIPTION</text>
<text x="353" y="30.4">FT</text>
<text x="360.3" y="30.4">IN</text>
<text x="397.8" y="30.4">WEIGHT</text>
<text x="402" y="35.5">617</text>
<text x="409.6" y="30.4">WEIGHT</text>
<text x="411.4" y="35.5">1235</text>
<text x="290.9" y="40.2">2</text>
<text x="294.5" y="40.2">03B1011</text>
<text x="315.8" y="40.2">1</text>
<text x="319.3" y="40.2">W12x26</text>
<text x="354.9" y="40.2">22</text>
<text x="358.9" y="40.2">7</text>
<text x="370.1" y="40.2">A992</text>
<text x="402" y="40.2">589</text>
<text x="411.4" y="40.2">1178</text>
<text x="290.9" y="45">4</text>
<text x="294.5" y="45">a923</text>
<text x="315.8" y="45">2</text>
<text x="319.3" y="45">L4x4x</text>
<text x="356" y="45">0</text>
<text x="358.9" y="45">9</text>
<text x="370.1" y="45">A36</text>
<text x="404.3" y="45">6</text>
<text x="413.8" y="45">25</text>
<text x="290.9" y="49.7">4</text>
<text x="294.5" y="49.7">a924</text>
<text x="315.8" y="49.7">2</text>
<text x="319.3" y="49.7">L4x4x</text>
<text x="356" y="49.7">0</text>
<text x="358.9" y="49.7">9</text>
<text x="370.1" y="49.7">A36</text>
<text x="404.3" y="49.7">6</text>
<text x="413.8" y="49.7">25</text>
<text x="289.8" y="54.5">12</text>
<text x="315.8" y="54.5">6</text>
<text x="322.2" y="54.5">DiaF1852N</text>
<text x="356" y="54.5">0</text>
<text x="358.9" y="54.5">2</text>
<text x="404.3" y="54.5">1</text>
<text x="415" y="54.5">8</text>
<text x="319.3" y="64">FIELDBOLTS</text>
<text x="289.8" y="68.8">12</text>
<text x="322.2" y="68.8">DiaF1852N</text>
<text x="356" y="68.8">0</text>
<text x="358.9" y="68.8">2</text>
<text x="325.3" y="163.4">FOR SHOP USE :</text>
<text x="383.7" y="163.4">QUALITY CONTROL</text>
<text x="391.4" y="167.8">CHECK</text>
</g>
<g font-size="3.1">
<text x="360" y="39.4">13/</text>
<text x="362.3" y="40.5">16</text>
<text x="324.6" y="44.1">5/</text>
<text x="326" y="45.3">16</text>
<text x="319.3" y="53.7">3/</text>
<text x="324.6" y="48.9">5/</text>
<text x="326" y="50">16</text>
<text x="320.7" y="54.8">4</text>
<text x="319.3" y="68">3/</text>
<text x="320.7" y="69.1">4</text>
<text x="336.2" y="167.4">INITIAL</text>
<text x="350" y="167.1">HOURS</text>
<text x="364.6" y="167.2">DATE</text>
<text x="325.2" y="171.3">CUT</text>
<text x="399.8" y="172.8">DIMENSIONAL</text>
<text x="325.1" y="175.8">VISUAL</text>
<text x="399.8" y="177.9">VISUAL</text>
<text x="325.5" y="180">DATE</text>
<text x="325.7" y="184.4">DATE</text>
<text x="399.8" y="183.1">DATE</text>
<text x="346" y="215">MISCELLANEOUS METALS FABRICATORAND ERECTORS</text>
<text x="346" y="218.6">623 BAUMGARDNER ROAD, LANCASTER, PA17603</text>
<text x="346" y="225.8">WWW.STEELFABENTERPRISES.COM</text>
<text x="346" y="222.2">TEL. (717)464-0330</text>
<text x="378.3" y="222.2">FAX (717)464-9464</text>
<text x="324.7" y="230.5">PROJECT OWNER : CK CAPITAL, LLC</text>
<text x="208.8" y="238.8">ALL RE-ENTRANT CUT</text>
<text x="324.7" y="235.1">PROJECT DESCRIPTION : CLEVELAND BROTHERS-MILESBURG</text>
<text x="324.9" y="239.5">PROJECTADDRESS : 1025N. EAGLE VALLY ROAD, HOWARD, PA16841</text>
<text x="208.8" y="242.5">TO BE</text>
<text x="218.4" y="242.5">&quot; RADIUSED (U.N.O)</text>
<text x="242.9" y="245.3">REV#</text>
<text x="252.7" y="245.3">DWN BY</text>
<text x="278.1" y="245.3">DESCRIPTION</text>
<text x="313.5" y="245.3">DATE</text>
<text x="324.9" y="244.2">CONTRACTOR : KINSLEY CONSTRUCTION, INC.</text>
<text x="208.5" y="247">WELDS : E70XX</text>
<text x="208.7" y="251.7">HOLES :</text>
<text x="224.2" y="251.8">&quot; DIA(U.N.O)</text>
<text x="242.9" y="249.9">A</text>
<text x="252.7" y="249.9">GSV</text>
<text x="264.9" y="249.9">ISSUED FORAPPROVAL</text>
<text x="309" y="249.9">Jun 11</text>
<text x="315.5" y="249.9">2025</text>
<text x="325.1" y="250">DRAWN BY : BAS</text>
<text x="358.2" y="250.5">DATE : 06-07-2025</text>
<text x="379.3" y="248.9">PROJ.</text>
<text x="407.2" y="250.5">REV #</text>
<text x="208.7" y="256.3">MAT'L :</text>
<text x="219.3" y="256.4">A36 (U.N.O)</text>
<text x="325" y="257.6">CHECKED BY : GSV</text>
<text x="358.3" y="257.7">DATE : 06-09-2025</text>
<text x="379.3" y="252.5">NO. :</text>
<text x="379.5" y="255.9">DWG</text>
<text x="410.5" y="255.5">A</text>
<text x="208.6" y="260.7">CLEAN : SSPC-SP3</text>
<text x="324.9" y="262.9">DWG DESCRIPTION :</text>
<text x="350.4" y="263">BEAM DETAIL</text>
<text x="379.5" y="259.5">NO. :</text>
<text x="208.9" y="265">PAINT : SHOP PRIMER</text>
</g>
<g font-size="2.7">
<text x="336.1" y="189">THE INFORMATION NOTED HEREON THIS DRAWING IS THE</text>
<text x="336.1" y="195.4">NOTED BE USED WITHOUT WRITTEN CONSENT.</text>
<text x="336.1" y="192.2">PROPERTY OF STEEL FAB ENTERPRISES, INC.AND SHALL</text>
</g>
<g font-size="2.6">
<text x="215.9" y="241.8">1/</text>
<text x="217.4" y="242.7">2</text>
<text x="219.3" y="251.1">13/</text>
<text x="222" y="252.1">16</text>
</g>
<g font-size="2.5">
<text x="11.7" y="237.1" transform="rotate(-90 11.7 237.1)">18:24:26</text>
<text x="11.8" y="243.8" transform="rotate(-90 11.8 243.8)">2025</text>
<text x="11.8" y="250.1" transform="rotate(-90 11.8 250.1)">Jun 17</text>
<text x="11.9" y="265.8" transform="rotate(-90 11.9 265.8)">PRINTED ON</text>
</g>
</svg>
